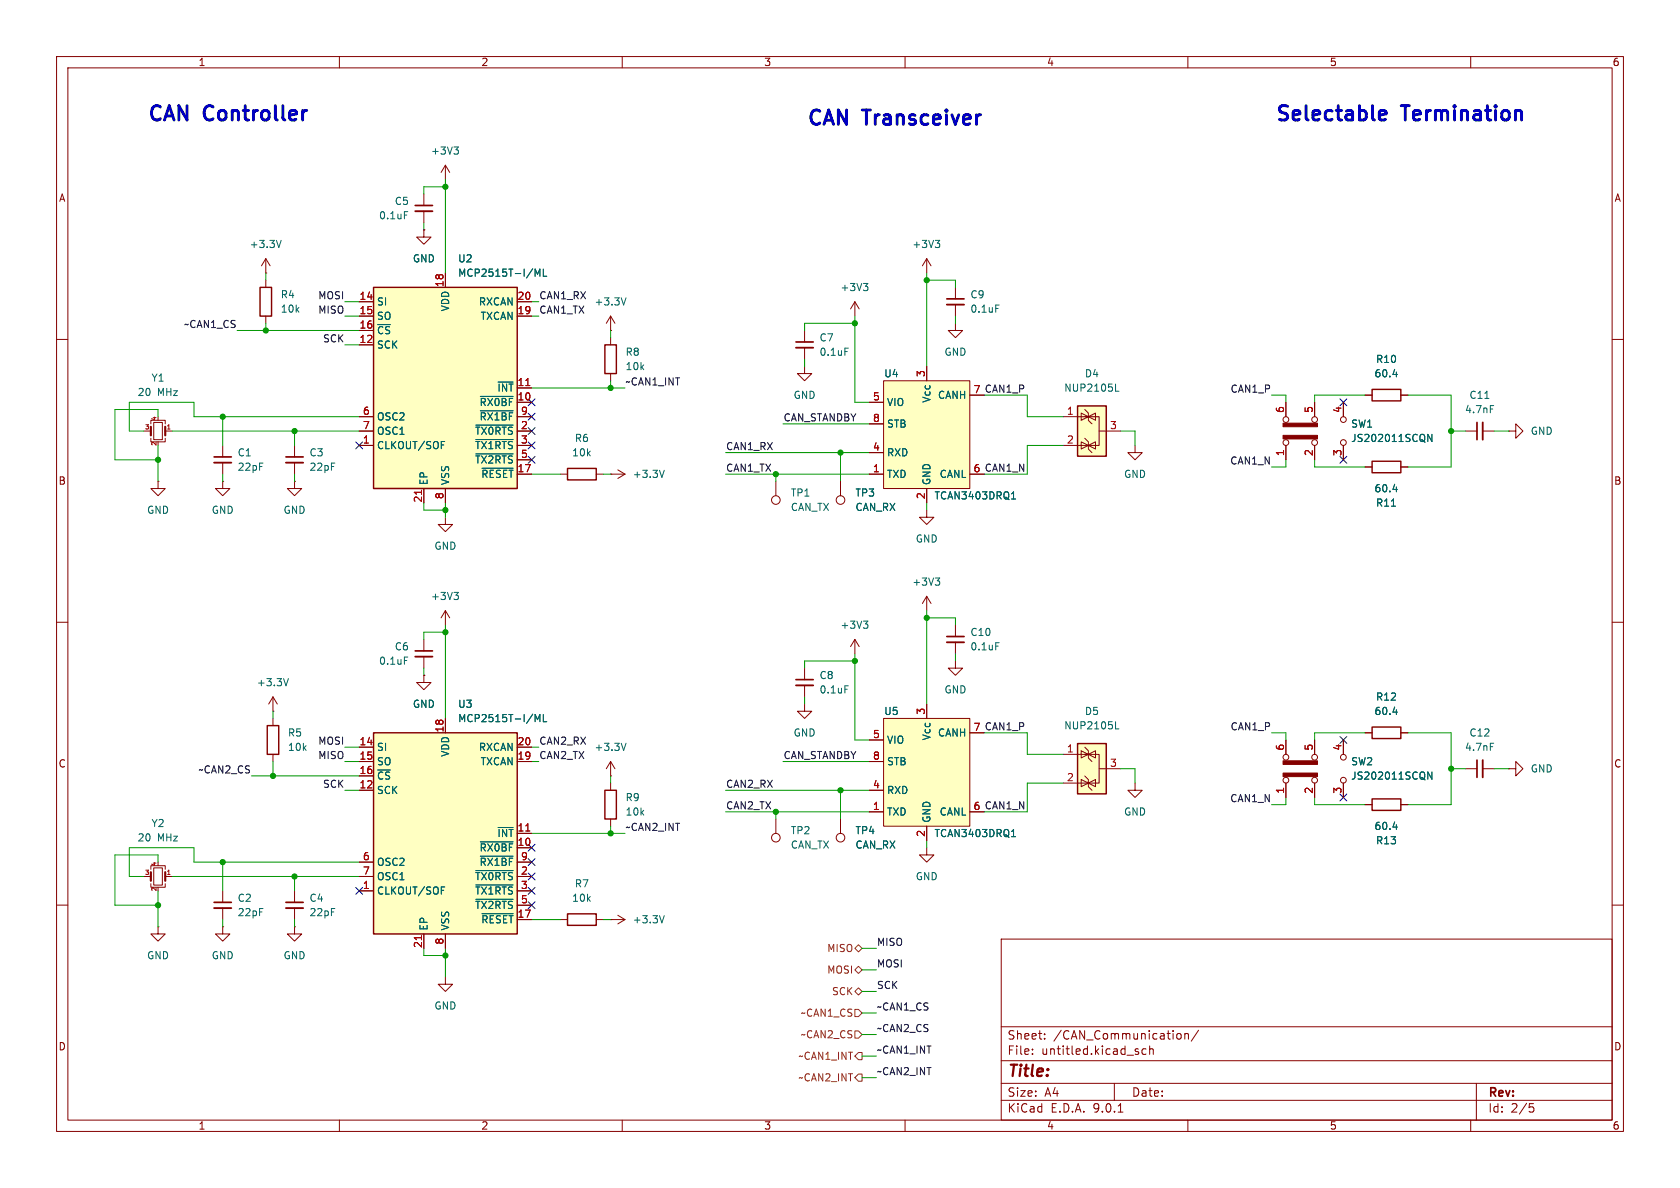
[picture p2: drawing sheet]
<svg xmlns="http://www.w3.org/2000/svg" width="297mm" height="210mm" viewBox="0 0 297 210" stroke-linecap="round" stroke-linejoin="round" font-family="sans-serif">
<g fill="none" stroke="#840000" stroke-width=".18">
<path d="M10 10h277v190h-277zM12 12h273v186h-273zM60 10v2M110 10v2M160 10v2M210 10v2M260 10v2M163.8 45.7l-.7 1.3M163.8 45.7l.8 1.3M163.8 45.7v2.6M10 60h2M285 60h2"/>
<path d="M241.3 82.6h1.3M247.6 82.6h1.3M10 110h2M285 110h2M200.7 138.4v1.3h1.2l-1.2 1.3-1.3-1.3h1.3M10 160h2M39.4 163.8v1.3h-1.3l1.3 1.3 1.2-1.3h-1.2M39.4 163.8h.1M52.1 163.8v1.3h-1.3l1.3 1.3 1.2-1.3h-1.2M52.1 163.8h.1M177 166h108v32h-108zM285 160h2"/>
<path d="M60 198v2M110 198v2M160 198v2M177 194.5h108M177 191.5h108M177 187.5h108M177 181.5h108M182.5 186.3v.1M182.5 185.5v.1M184.7 183.6v.1M184.7 182.8v.1M197 191.5v3"/>
<path d="M197.7 196.6h.8M201.2 186v.3M202.6 185.5l-.4-.1-.3 .3v.4l.1 .2h.6M203.2 185.5l.3-.1 .3 .1 .1 .9M203.2 184.9v1.5M208.2 182.8l.3-.1 .3 .3v.4l-.1 .2h-.5M209.5 182.8l.2-.1 .3 .1 .1 .9M209.5 182.7v1M210 198v2M211.9 182.1l-1.3 2M260 198v2M261 191.5v6.5"/>
<path d="M270.4 195.1h.7M270.5 195.7h.4l.3 .3-.2 .5-.5 .1"/>
</g>
<path d="M242.6 81.5h5v2.1h-5z" fill="none" stroke="#840000" stroke-width=".25"/>
<path d="M165.3 42.5h.8l-.4 .5M165.9 43l.2 .2v.3l-.2 .3M246 89.5h.7M246.3 86.5h.7" fill="none" stroke="#006464" stroke-width=".18"/>
<path d="M190.5 131.4h5.1v8.9h-5.1z" fill="#ffffc2"/>
<path d="M190.5 131.4h5.1v8.9h-5.1z" fill="none" stroke="#840000" stroke-width=".25"/>
<g fill="none" stroke="#840000" stroke-width=".18">
<path d="M151.1 53.3l-.7 1.3M151.1 53.3l.8 1.3M151.1 53.3v2.6M168.9 57.2v1.2h1.3l-1.3 1.3-1.3-1.3h1.3M168.9 50.8v2M168.9 53.8v2.1M266.7 76.2h1.3v-1.3l1.2 1.3-1.2 1.3v-1.3M266.7 76.2h.1M188 133.4h4.4M188 138.4h4.4M191.1 137.8l1.3 .6-1.3 .7zM191.8 132.1l.6 .6v1.3l.6 .6"/>
<path d="M191.8 133.4h.6l-1.3 .6v-1.3l1.3 .7M191.8 137.2l.6 .6v1.3l.6 .6M192.4 133.4h1.9v5h-1.9M192.4 133.4l1.3-.7v1.3zM192.4 138.4l1.3-.6v1.3zM194.3 135.9h3.8M52.1 157.5v2M52.1 160.5v2.1"/>
</g>
<path d="M152.6 50.1h.8l-.4 .5M153.2 50.6l.2 .2v.3l-.2 .3M176 53.9h.6M197.2 128.8h.6" fill="none" stroke="#006464" stroke-width=".18"/>
<path d="M167.4 52.8h3M50.5 159.5h3.1" fill="none" stroke="#840000" stroke-width=".3"/>
<path d="M167.4 53.8h3M50.5 160.5h3.1" fill="none" stroke="#840000" stroke-width=".33"/>
<path d="M156.2 67.3h15.2v19.1h-15.2z" fill="#ffffc2"/>
<g fill="none" stroke="#840000" stroke-width=".18">
<path d="M74.9 34.3v2M74.9 37.3v2.1M78.7 29.2l-.7 1.3M78.7 29.2l.8 1.3M78.7 29.2v2.6M74.9 40.6v1.3h-1.2l1.2 1.3 1.3-1.3h-1.3M74.9 40.6h.1M153.7 71.1h2.5M153.7 74.9h2.5M156.2 67.3h15.2v19.1h-15.2zM163.8 64.8v2.5M171.4 69.9h2.6"/>
<path d="M200.7 78.7v1.3h1.2l-1.2 1.3-1.3-1.3h1.3M78.7 91.4v1.3h1.3l-1.3 1.3-1.2-1.3h1.2M99.1 83.8h1.2M105.4 83.8h1.3M153.7 80h2.5M153.7 83.8h2.5M163.8 86.4v2.5M171.4 83.8h2.6M48.3 125.7h.1M48.3 123.2l-.8 1.3M48.3 123.2l.7 1.3M48.3 123.2v2.5"/>
<path d="M27.9 163.8v1.3h-1.2l1.2 1.3 1.3-1.3h-1.3M27.9 163.8h.1"/>
</g>
<path d="M71.5 37.4h.6M80.3 26h.7l-.4 .5M80.8 26.5l.2 .2v.3l-.2 .2M178.8 88.2h.7M178.9 87.2l.3-.3v1.3M51 120l-.4 1.2" fill="none" stroke="#006464" stroke-width=".18"/>
<path d="M73.4 36.3h3.1" fill="none" stroke="#840000" stroke-width=".3"/>
<path d="M73.4 37.3h3.1" fill="none" stroke="#840000" stroke-width=".33"/>
<path d="M100.3 82.8h5.1v2h-5.1z" fill="none" stroke="#840000" stroke-width=".25"/>
<path d="M190.5 71.8h5.1v8.8h-5.1z" fill="#ffffc2"/>
<path d="M106.9 61h2.1v5h-2.1zM190.5 71.8h5.1v8.8h-5.1z" fill="none" stroke="#840000" stroke-width=".25"/>
<g fill="none" stroke="#840000" stroke-width=".18">
<path d="M107.9 58.4h.1M107.9 55.9l-.7 1.3M107.9 55.9l.8 1.3M107.9 55.9v2.5M107.9 59.7v1.3M107.9 66v1.3M188 73.7h4.4M188 78.7h4.4M191.1 78.1l1.3 .6-1.3 .7zM191.8 72.4l.6 .6v1.3l.6 .6M191.8 73.7h.6l-1.3 .6v-1.3l1.3 .7M191.8 77.5l.6 .6v1.3l.6 .6"/>
<path d="M192.4 73.7h1.9v5h-1.9M192.4 73.7l1.3-.7v1.3zM192.4 78.7l1.3-.6v1.3zM194.3 76.2h3.8M107.9 83.8h.1M107.9 83.8h2.6M109.2 83.1l1.3 .7M110.5 83.8l-1.3 .8"/>
</g>
<path d="M110.7 52.6l-.5 1.3M197.2 69.2h.6M117.4 83.1l-.4 1.3" fill="none" stroke="#006464" stroke-width=".18"/>
<path d="M66 50.8h25.4v35.6h-25.4z" fill="#ffffc2"/>
<path d="M66 50.8h25.4v35.6h-25.4zM106.9 139.7h2.1v5.1h-2.1zM100.3 161.5h5.1v2.1h-5.1z" fill="none" stroke="#840000" stroke-width=".25"/>
<g fill="none" stroke="#840000" stroke-width=".18">
<path d="M63.5 53.3h2.5M63.5 55.9h2.5M63.5 58.4h2.5M78.7 48.3v2.5M91.4 53.3h2.6M91.4 55.9h2.6M142.2 58.4v2.1M63.5 61h2.5M63.5 73.7h2.5M63.5 76.2h2.5M63.5 78.7h2.5M91.4 73.7h2.6"/>
<path d="M91.4 76.2h2.6M91.4 78.7h2.6M91.4 68.6h2.6M91.4 71.1h2.6M142.2 64.8v1.2h1.3l-1.3 1.3-1.2-1.3h1.2M142.2 61.5v2M74.9 86.4v2.5M78.7 86.4v2.5M91.4 81.3h2.6M91.4 83.8h2.6M137.2 85.1v2.5M74.9 119.4v1.3h-1.2l1.2 1.2 1.3-1.2h-1.3"/>
<path d="M74.9 119.4h.1M74.9 113v2.1M74.9 116.1v2M78.7 108v2.5M78.7 108l-.7 1.2M78.7 108l.8 1.2M107.9 137.2h.1M107.9 134.6v2.6M107.9 138.4v1.3M107.9 134.6l-.7 1.3M107.9 134.6l.8 1.3M107.9 144.8v1.3"/>
<path d="M99.1 162.6h1.2M105.4 162.6h1.3M107.9 162.6h.1M107.9 162.6h2.6M109.2 161.8l1.3 .8M110.5 162.6l-1.3 .7"/>
<circle cx="137.2" cy="88.4" r=".76"/>
</g>
<path d="M93 68.2h.7M74.5 86.7v.7" fill="none" stroke="#a90000" stroke-width=".18"/>
<g fill="none" stroke="#006464" stroke-width=".18">
<path d="M94.6 48.8v-1.2l.4 .9 .4-.9v1.2M96.1 47.6v1.2h.6M78 78.7h.4M78 78h.6M84.1 75.2h6.6M84.1 77.7h6.6M84.9 70.1h5.8M84.9 72.6h5.8M88.1 67.5h2.6M149.4 61.5h.6M84.1 80.2h6.6M85.2 82.8h5.5"/>
<path d="M71.5 116.2h.6M80.3 104.7h.7l-.4 .5M80.8 105.2l.2 .2v.3l-.2 .3M110.7 131.4l-.5 1.3M117.4 161.9l-.4 1.2"/>
</g>
<path d="M140.7 60.5h3.1M73.4 115.1h3.1" fill="none" stroke="#840000" stroke-width=".3"/>
<path d="M140.7 61.5h3.1M73.4 116.1h3.1" fill="none" stroke="#840000" stroke-width=".33"/>
<path d="M66 129.5h25.4v35.6h-25.4z" fill="#ffffc2"/>
<path d="M46 50.8h2v5.1h-2zM47.2 128.3h2.1v5.1h-2.1zM66 129.5h25.4v35.6h-25.4zM242.6 128.5h5v2.1h-5z" fill="none" stroke="#840000" stroke-width=".25"/>
<g fill="none" stroke="#840000" stroke-width=".18">
<path d="M47 48.3h.1M47 45.7l-.8 1.3M47 45.7l.8 1.3M47 45.7v2.6M47 49.5v1.3M47 55.9v1.3M25.4 76.2h1.3M26.7 74.9v-.6h2.5v.6M26.7 77.5v.6h2.5v-.6M27.2 74.7h1.5v3h-1.5zM29.2 76.2h1.3M39.4 78.7v2.1"/>
<path d="M52.1 78.7v2.1M259.1 76.2h2M262.1 76.2h2.1M27.9 85.1v1.3h-1.2l1.2 1.2 1.3-1.2h-1.3M27.9 85.1h.1M39.4 85.1v1.3h-1.3l1.3 1.2 1.2-1.2h-1.2M39.4 85.1h.1M39.4 81.8v2M52.1 85.1v1.3h-1.3l1.3 1.2 1.2-1.2h-1.2M52.1 85.1h.1M52.1 81.8v2M148.6 85.1v2.5"/>
<path d="M163.8 90.2v1.2h1.3l-1.3 1.3-1.2-1.3h1.2M151.1 113l-.7 1.3M151.1 113l.8 1.3M151.1 113v2.6M48.3 127v1.3M48.3 133.4v1.2M63.5 132.1h2.5M63.5 134.6h2.5M63.5 137.2h2.5M63.5 139.7h2.5M78.7 127v2.5M91.4 132.1h2.6"/>
<path d="M91.4 134.6h2.6M241.3 129.5h1.3M247.6 129.5h1.3M259.1 135.9h2M262.1 135.9h2.1M266.7 135.9h1.3v-1.3l1.2 1.3-1.2 1.3v-1.3M266.7 135.9h.1M39.4 157.5v2M63.5 152.4h2.5M63.5 154.9h2.5M63.5 157.5h2.5M91.4 152.4h2.6"/>
<path d="M91.4 154.9h2.6M91.4 157.5h2.6M91.4 147.3h2.6M91.4 149.9h2.6M137.2 144.8v2.5M148.6 144.8v2.5M39.4 160.5v2.1M74.9 165.1v2.5M78.7 172.7v1.3h1.3l-1.3 1.3-1.2-1.3h1.2M78.7 165.1v2.5M91.4 160h2.6M91.4 162.6h2.6"/>
<circle cx="148.6" cy="88.4" r=".76"/>
<circle cx="137.2" cy="148.1" r=".76"/>
<circle cx="148.6" cy="148.1" r=".76"/>
</g>
<path d="M93 146.9h.7M74.5 165.4v.7" fill="none" stroke="#a90000" stroke-width=".18"/>
<g fill="none" stroke="#006464" stroke-width=".18">
<path d="M49.7 42.5l-.4 1.3M262.5 70.4h.7M263.5 71.7h.6M152.6 109.8h.8l-.4 .5M153.2 110.3l.2 .2v.3l-.2 .3M94.6 127.6v-1.3l.4 .9 .4-.9v1.3M96.1 126.3v1.3h.6M246.3 125.9h.7M263.5 131.4h.6M78 157.4h.4M78 156.8h.6M84.1 153.9h6.6"/>
<path d="M84.1 156.4h6.6M84.1 159h6.6M84.9 148.8h5.8M84.9 151.4h5.8M88.1 146.3h2.6M85.2 161.5h5.5"/>
</g>
<path d="M261.1 74.7v3M37.8 80.8h3.1M50.5 80.8h3.1M261.1 134.4v3M37.8 159.5h3.1" fill="none" stroke="#840000" stroke-width=".3"/>
<path d="M262.1 74.7v3M37.8 81.8h3.1M50.5 81.8h3.1M262.1 134.4v3M37.8 160.5h3.1" fill="none" stroke="#840000" stroke-width=".33"/>
<path d="M26.7 75.4v1.6M29.2 75.4v1.6" fill="none" stroke="#840000" stroke-width=".38"/>
<path d="M156.2 127h15.2v19.1h-15.2z" fill="#ffffc2"/>
<g fill="none" stroke="#840000" stroke-width=".18">
<path d="M63.5 53.3h2.5M63.5 55.9h2.5M63.5 58.4h2.5M74.9 40.6h.1M78.7 48.3v2.5M91.4 53.3h2.6M91.4 55.9h2.6M63.5 61h2.5M63.5 73.7h2.5M63.5 76.2h2.5M63.5 78.7h2.5M91.4 71.1h2.6"/>
<path d="M91.4 73.7h2.6M91.4 76.2h2.6M91.4 78.7h2.6M91.4 68.6h2.6M153.7 71.1h2.5M153.7 74.9h2.5M163.8 64.8v2.5M171.4 69.9h2.6M227.3 71.1v2.6M227.3 78.7v2.6M232.4 71.1v2.6M232.4 78.7v2.6"/>
<path d="M237.5 71.1v2.6M237.5 78.7v2.6M241.3 69.9h1.3M247.6 69.9h1.3M74.9 86.4v2.5M78.7 86.4v2.5M91.4 83.8h2.6M91.4 81.3h2.6M148.6 85.1v2.5M153.7 80h2.5M153.7 83.8h2.5M163.8 86.4v2.5"/>
<path d="M171.4 83.8h2.6M241.3 82.6h1.3M247.6 82.6h1.3M74.9 119.4h.1M142.2 118.1v2M163.8 105.4v2.6M163.8 105.4l-.7 1.3M163.8 105.4l.8 1.3M168.9 116.8v1.3h1.3l-1.3 1.3-1.3-1.3h1.3M168.9 110.5v2M168.9 113.5v2.1M63.5 134.6h2.5"/>
<path d="M63.5 139.7h2.5M63.5 132.1h2.5M63.5 137.2h2.5M78.7 127v2.5M91.4 134.6h2.6M91.4 132.1h2.6M142.2 124.5v1.2h1.3l-1.3 1.3-1.2-1.3h1.2M142.2 121.2v2M153.7 130.8h2.5M153.7 134.6h2.5M153.7 139.7h2.5M156.2 127h15.2v19.1h-15.2z"/>
<path d="M163.8 124.5v2.5M171.4 129.5h2.6M227.3 130.8v2.6M227.3 138.4v2.6M232.4 130.8v2.6M232.4 138.4v2.6M237.5 130.8v2.6M237.5 138.4v2.6M241.3 129.5h1.3M247.6 129.5h1.3M25.4 154.9h1.3M26.7 153.7v-.7h2.5v.7"/>
<path d="M26.7 156.2v.6h2.5v-.6M27.2 153.4h1.5v3.1h-1.5zM29.2 154.9h1.3M63.5 154.9h2.5M63.5 152.4h2.5M63.5 157.5h2.5M91.4 154.9h2.6M91.4 152.4h2.6M91.4 157.5h2.6M91.4 147.3h2.6M91.4 149.9h2.6M148.6 144.8v2.5"/>
<path d="M153.7 143.5h2.5M163.8 149.9v1.2h1.3l-1.3 1.3-1.2-1.3h1.2M163.8 146.1v2.5M171.4 143.5h2.6M241.3 142.2h1.3M247.6 142.2h1.3M74.9 165.1v2.5M78.7 165.1v2.5M91.4 160h2.6M91.4 162.6h2.6"/>
<circle cx="227.3" cy="78.2" r=".51"/>
<circle cx="227.3" cy="74.2" r=".51"/>
<circle cx="232.4" cy="74.2" r=".51"/>
<circle cx="232.4" cy="78.2" r=".51"/>
<circle cx="237.5" cy="74.2" r=".51"/>
<circle cx="237.5" cy="78.2" r=".51"/>
<circle cx="227.3" cy="137.9" r=".51"/>
<circle cx="227.3" cy="133.9" r=".51"/>
<circle cx="232.4" cy="133.9" r=".51"/>
<circle cx="232.4" cy="137.9" r=".51"/>
<circle cx="237.5" cy="133.9" r=".51"/>
<circle cx="237.5" cy="137.9" r=".51"/>
</g>
<g fill="none" stroke="#006464" stroke-width=".18">
<path d="M94.6 48.8v-1.2l.4 .9 .4-.9v1.2M96.1 47.6v1.2h.6M78 78.7h.4M78 78h.6M84.1 75.2h6.6M84.1 77.7h6.6M84.9 70.1h5.8M84.9 72.6h5.8M88.1 67.5h2.6M246.3 66.2h.7M253.1 76.8v1.2l-.7-1.2v1.2M84.1 80.2h6.6"/>
<path d="M85.2 82.8h5.5M178.8 88.2h.7M178.9 87.2l.3-.3v1.3M246 89.5h.7M246.3 86.5h.7M165.3 102.2h.8l-.4 .5M165.9 102.7l.2 .2v.3l-.2 .2M176 113.6h.6M94.6 127.6v-1.3l.4 .9 .4-.9v1.3M96.1 126.3v1.3h.6M149.4 121.2h.6M246.3 125.9h.7"/>
<path d="M253.1 136.5v1.2l-.7-1.2v1.2M78 157.4h.4M78 156.8h.6M84.1 153.9h6.6M84.1 156.4h6.6M84.1 159h6.6M84.9 148.8h5.8M84.9 151.4h5.8M88.1 146.3h2.6M178.8 147.9h.7M178.9 146.9l.3-.3v1.3M246.3 146.2h.7"/>
<path d="M85.2 161.5h5.5"/>
</g>
<path d="M167.4 112.5h3M140.7 120.1h3.1" fill="none" stroke="#840000" stroke-width=".3"/>
<path d="M167.4 113.5h3M140.7 121.2h3.1" fill="none" stroke="#840000" stroke-width=".33"/>
<g fill="#840000" stroke="#840000" stroke-width=".18">
<path d="M226.8 136.7h6.1v.6h-6.1z"/>
<path d="M226.8 134.5h6.1v.6h-6.1z"/>
<path d="M226.8 77h6.1v.6h-6.1z"/>
<path d="M226.8 74.8h6.1v.6h-6.1z"/>
</g>
<path d="M242.6 68.8h5v2.1h-5zM242.6 141.2h5v2.1h-5z" fill="none" stroke="#840000" stroke-width=".25"/>
<path d="M26.7 154.2v1.5M29.2 154.2v1.5" fill="none" stroke="#840000" stroke-width=".38"/>
<path d="M151.1 167.6l.7-.6 .6 .6-.6 .7zM151.1 171.5l.7-.7 .6 .7-.6 .6zM151.1 175.3l.7-.7 .6 .7-.6 .6zM151.1 178.4h.7l.6 .7-.6 .6h-.7zM151.1 182.2h.7l.6 .7-.6 .6h-.7zM151.8 186.1h.6v1.2h-.6l-.7-.6zM151.8 189.9h.6v1.2h-.6l-.7-.6z" fill="none" stroke="#725600" stroke-width=".18"/>
<g fill="none" stroke="#009600" stroke-width=".18">
<path d="M74.9 39.4v1.2M78.7 33h-3.8v1.3M78.7 31.8v16.5M41.9 58.4h21.6M47 48.3v1.2M47 57.2v1.2M61 53.3h2.5M61 55.9h2.5M94 53.3h1.2M94 55.9h1.2M107.9 58.4v1.3M151.1 55.9v15.2h2.6"/>
<path d="M151.1 57.2h-8.9v1.2M163.8 48.3v16.5M163.8 49.5h5.1v1.3M168.9 55.9v1.3M27.9 73.7v-1.3h-7.6v8.9h7.6M27.9 78.7v6.4M30.5 76.2h33M39.4 73.7v5M52.1 76.2v2.5M61 61h2.5M63.5 73.7h-29.2v-2.6h-11.4v5.1h2.5M94 68.6h16.5"/>
<path d="M107.9 67.3v1.3M138.4 74.9h15.3M142.2 63.5v1.3M174 69.9h7.6v3.8h6.4M188 78.7h-6.4v5.1h-7.6M198.1 76.2h2.6v2.5M224.8 69.9h2.5v1.2M241.3 69.9h-8.9v1.2M248.9 69.9h7.6v12.7h-7.6M256.5 76.2h2.6M264.2 76.2h2.5M39.4 83.8v1.3"/>
<path d="M52.1 83.8v1.3M74.9 88.9v1.3h3.8M78.7 88.9v2.5M94 83.8h5.1M106.7 83.8h1.2M128.3 83.8h25.4M128.3 80h25.4M137.2 83.8v1.3M148.6 80v5.1M163.8 88.9v1.3M227.3 81.3v1.3h-2.5M232.4 81.3v1.3h8.9"/>
<path d="M74.9 118.1v1.3M78.7 110.5v16.5M78.7 111.8h-3.8v1.2M151.1 116.8h-8.9v1.3M151.1 115.6v15.2h2.6M163.8 108v16.5M163.8 109.2h5.1v1.3M168.9 115.6v1.2M44.4 137.2h19.1M48.3 125.7v1.3M48.3 134.6v2.6M61 139.7h2.5"/>
<path d="M61 134.6h2.5M61 132.1h2.5M94 134.6h1.2M94 132.1h1.2M107.9 137.2v1.2M128.3 139.7h25.4M138.4 134.6h15.3M142.2 123.2v1.3M148.6 139.7v5.1M174 129.5h7.6v3.9h6.4M188 138.4h-6.4v5.1h-7.6M198.1 135.9h2.6v2.5"/>
<path d="M224.8 129.5h2.5v1.3M241.3 129.5h-8.9v1.3M248.9 129.5h7.6v12.7h-7.6M256.5 135.9h2.6M264.2 135.9h2.5M27.9 152.4v-1.3h-7.6v8.9h7.6M27.9 157.5v6.3M30.5 154.9h33M39.4 152.4v5.1M52.1 154.9v2.6M63.5 152.4h-29.2v-2.5h-11.4v5h2.5M94 147.3h16.5"/>
<path d="M107.9 146.1v1.2M128.3 143.5h25.4M137.2 143.5v1.3M163.8 148.6v1.3M227.3 141v1.2h-2.5M232.4 141v1.2h8.9M39.4 162.6v1.2M52.1 162.6v1.2M74.9 167.6v1.3h3.8M78.7 167.6v5.1M94 162.6h5.1M106.7 162.6h1.2"/>
<path d="M152.4 171.5h2.5M152.4 175.3h2.5M152.4 179.1h2.5M152.4 167.6h2.5M152.4 182.9h2.5M152.4 186.7h2.5M152.4 190.5h2.5"/>
</g>
<g fill="none" stroke="#000084" stroke-width=".18">
<path d="M62.9 78.1l1.2 1.2M64.1 78.1l-1.2 1.2M93.4 70.5l1.2 1.2M93.4 73.1l1.2 1.2M93.4 75.6l1.2 1.2M93.4 78.1l1.2 1.2M94.6 70.5l-1.2 1.2M94.6 73.1l-1.2 1.2M94.6 75.6l-1.2 1.2M94.6 78.1l-1.2 1.2M236.9 70.5l1.2 1.2M238.1 70.5l-1.2 1.2"/>
<path d="M93.4 80.7l1.2 1.2M94.6 80.7l-1.2 1.2M236.9 80.7l1.2 1.2M238.1 80.7l-1.2 1.2M236.9 130.2l1.2 1.2M238.1 130.2l-1.2 1.2M62.9 156.9l1.2 1.2M64.1 156.9l-1.2 1.2M93.4 159.4l1.2 1.2M93.4 151.8l1.2 1.2M93.4 149.3l1.2 1.2M93.4 154.3l1.2 1.2"/>
<path d="M93.4 156.9l1.2 1.2M94.6 159.4l-1.2 1.2M94.6 151.8l-1.2 1.2M94.6 149.3l-1.2 1.2M94.6 154.3l-1.2 1.2M94.6 156.9l-1.2 1.2M236.9 140.4l1.2 1.2M238.1 140.4l-1.2 1.2"/>
</g>
<path d="M54 19.5h.2M243.8 20.4l1.2-.3-.1-.5-.7-.1-.4 .4v1l.2 .2 .2 .1 .7-.1" fill="none" stroke="#0000c2" stroke-width=".51"/>
<path d="M93 68.2h.7M74.5 86.7v.7M93 146.9h.7M74.5 165.4v.7" fill="none" stroke="#a90000" stroke-width=".18"/>
<g fill="#009600" stroke="#009600" stroke-width=".18">
<circle cx="163.8" cy="49.5" r=".46"/>
<circle cx="151.1" cy="57.2" r=".46"/>
<circle cx="107.9" cy="68.6" r=".46"/>
<circle cx="137.2" cy="83.8" r=".46"/>
<circle cx="148.6" cy="80" r=".46"/>
<circle cx="137.2" cy="143.5" r=".46"/>
<circle cx="107.9" cy="147.3" r=".46"/>
<circle cx="256.5" cy="135.9" r=".46"/>
<circle cx="148.6" cy="139.7" r=".46"/>
<circle cx="151.1" cy="116.8" r=".46"/>
<circle cx="163.8" cy="109.2" r=".46"/>
<circle cx="256.5" cy="76.2" r=".46"/>
<circle cx="52.1" cy="76.2" r=".46"/>
<circle cx="47" cy="58.4" r=".46"/>
<circle cx="27.9" cy="81.3" r=".46"/>
<circle cx="39.4" cy="73.7" r=".46"/>
<circle cx="78.7" cy="168.9" r=".46"/>
<circle cx="78.7" cy="111.8" r=".46"/>
<circle cx="78.7" cy="90.2" r=".46"/>
<circle cx="78.7" cy="33" r=".46"/>
<circle cx="48.3" cy="137.2" r=".46"/>
<circle cx="27.9" cy="160" r=".46"/>
<circle cx="39.4" cy="152.4" r=".46"/>
<circle cx="52.1" cy="154.9" r=".46"/>
</g>
<g font-size="3.5" fill="#0000c2">
<text x="25.8" y="22.1">CAN</text>
<text x="36.1" y="22.1">Controller</text>
<text x="142.4" y="22.9">CAN</text>
<text x="152.7" y="22.9">Transceiver</text>
<text x="225.2" y="22.1">Selectable</text>
<text x="248" y="22.1">Termination</text>
</g>
<text font-size="2.8" fill="#840000" x="178" y="190.9">Title:</text>
<g font-size="2.1" fill="#840000">
<text x="178" y="184">Sheet:</text>
<text x="186.2" y="184">/CAN_Communication/</text>
<text x="178" y="186.7">File:</text>
<text x="184.1" y="186.7">untitled.kicad_sch</text>
<text x="178" y="196.9">KiCad</text>
<text x="178" y="194.1">Size:</text>
<text x="184.7" y="194.1">A4</text>
<text x="185.7" y="196.9">E.D.A.</text>
<text x="193.3" y="196.9">9.0.1</text>
<text x="200" y="194.1">Date:</text>
<text x="263" y="194.3">Rev:</text>
<text x="263" y="196.9">Id:</text>
<text x="267.1" y="196.9">2/5</text>
</g>
<g font-size="1.8" fill="#840000">
<text x="35" y="11.9">1</text>
<text x="85" y="11.9">2</text>
<text x="135" y="11.9">3</text>
<text x="185" y="11.9">4</text>
<text x="235" y="11.9">5</text>
<text x="285" y="11.9">6</text>
<text x="10.3" y="35.9">A</text>
<text x="285.3" y="35.9">A</text>
<text x="10.3" y="85.9">B</text>
<text x="285.3" y="85.9">B</text>
<text x="10.3" y="135.9">C</text>
<text x="285.3" y="135.9">C</text>
<text x="10.3" y="185.9">D</text>
<text x="285.3" y="185.9">D</text>
<text x="35" y="199.9">1</text>
<text x="85" y="199.9">2</text>
<text x="135" y="199.9">3</text>
<text x="185" y="199.9">4</text>
<text x="235" y="199.9">5</text>
<text x="285" y="199.9">6</text>
</g>
<g font-size="1.8" fill="#006464">
<text x="76.1" y="27.5">+3V3</text>
<text x="66.9" y="39">0.1uF</text>
<text x="69.7" y="36.4">C5</text>
<text x="44" y="44">+3.3V</text>
<text x="72.9" y="46.6">GND</text>
<text x="80.9" y="46.6">U2</text>
<text x="161.2" y="44">+3V3</text>
<text x="49.5" y="52.9">R4</text>
<text x="80.9" y="49.1">MCP2515T-I/ML</text>
<text x="148.5" y="51.7">+3V3</text>
<text x="171.5" y="52.9">C9</text>
<text x="49.5" y="55.5">10k</text>
<text x="66.5" y="54.2">SI</text>
<text x="66.5" y="56.7">SO</text>
<text x="66.5" y="59.3">~{CS}</text>
<text x="79.6" y="55.1" transform="rotate(-90 79.6 55.1)">VDD</text>
<text x="84.6" y="54.2">RXCAN</text>
<text x="84.9" y="56.7">TXCAN</text>
<text x="105" y="54.2">+3.3V</text>
<text x="171.5" y="55.5">0.1uF</text>
<text x="66.5" y="61.8">SCK</text>
<text x="110.5" y="63.1">R8</text>
<text x="110.5" y="65.6">10k</text>
<text x="144.8" y="60.6">C7</text>
<text x="144.8" y="63.1">0.1uF</text>
<text x="166.9" y="63.1">GND</text>
<text x="243.2" y="64.4">R10</text>
<text x="24.2" y="70.2">20</text>
<text x="26.7" y="67.7">Y1</text>
<text x="27.8" y="70.2">MHz</text>
<text x="84.7" y="72">~{RX0BF}</text>
<text x="87.8" y="69.4">~{INT}</text>
<text x="140.2" y="70.7">GND</text>
<text x="156.2" y="66.9">U4</text>
<text x="156.7" y="72">VIO</text>
<text x="164.7" y="71.3" transform="rotate(-90 164.7 71.3)">Vcc</text>
<text x="165.7" y="70.7">CANH</text>
<text x="188" y="69.4">NUP2105L</text>
<text x="191.7" y="66.9">D4</text>
<text x="242.9" y="66.9">60.4</text>
<text x="259.7" y="70.7">C11</text>
<text x="66.5" y="74.5">OSC2</text>
<text x="66.5" y="77.1">OSC1</text>
<text x="83.9" y="77.1">~{TX0RTS}</text>
<text x="84.7" y="74.5">~{RX1BF}</text>
<text x="156.7" y="75.8">STB</text>
<text x="238.8" y="75.8">SW1</text>
<text x="258.9" y="73.3">4.7nF</text>
<text x="270.5" y="77.1">GND</text>
<text x="41.9" y="80.9">C1</text>
<text x="41.9" y="83.4">22pF</text>
<text x="54.6" y="80.9">C3</text>
<text x="54.6" y="83.4">22pF</text>
<text x="66.5" y="79.6">CLKOUT/SOF</text>
<text x="83.9" y="79.6">~{TX1RTS}</text>
<text x="83.9" y="82.1">~{TX2RTS}</text>
<text x="101" y="80.9">10k</text>
<text x="101.5" y="78.3">R6</text>
<text x="156.7" y="80.9">RXD</text>
<text x="238.8" y="78.3">JS202011SCQN</text>
<text x="75.8" y="85.9" transform="rotate(-90 75.8 85.9)">EP</text>
<text x="79.6" y="85.9" transform="rotate(-90 79.6 85.9)">VSS</text>
<text x="85" y="84.7">~{RESET}</text>
<text x="111.8" y="84.7">+3.3V</text>
<text x="139.7" y="88">TP1</text>
<text x="151.1" y="88">TP3</text>
<text x="156.7" y="84.7">TXD</text>
<text x="164.7" y="85.9" transform="rotate(-90 164.7 85.9)">GND</text>
<text x="165.1" y="88.5">TCAN3403DRQ1</text>
<text x="166" y="84.7">CANL</text>
<text x="198.6" y="84.7">GND</text>
<text x="242.9" y="87.2">60.4</text>
<text x="243.2" y="89.8">R11</text>
<text x="25.9" y="91">GND</text>
<text x="37.3" y="91">GND</text>
<text x="50" y="91">GND</text>
<text x="139.7" y="90.5">CAN_TX</text>
<text x="151.1" y="90.5">CAN_RX</text>
<text x="76.7" y="97.4">GND</text>
<text x="161.8" y="96.1">GND</text>
<text x="76.1" y="106.3">+3V3</text>
<text x="161.2" y="103.7">+3V3</text>
<text x="148.5" y="111.4">+3V3</text>
<text x="171.5" y="112.6">C10</text>
<text x="66.9" y="117.7">0.1uF</text>
<text x="69.7" y="115.2">C6</text>
<text x="171.5" y="115.2">0.1uF</text>
<text x="45.3" y="121.5">+3.3V</text>
<text x="72.9" y="125.3">GND</text>
<text x="80.9" y="125.3">U3</text>
<text x="144.8" y="120.2">C8</text>
<text x="144.8" y="122.8">0.1uF</text>
<text x="166.9" y="122.8">GND</text>
<text x="243.2" y="124.1">R12</text>
<text x="50.8" y="130.4">R5</text>
<text x="80.9" y="127.9">MCP2515T-I/ML</text>
<text x="140.2" y="130.4">GND</text>
<text x="156.2" y="126.6">U5</text>
<text x="156.7" y="131.7">VIO</text>
<text x="164.7" y="131" transform="rotate(-90 164.7 131)">Vcc</text>
<text x="165.7" y="130.4">CANH</text>
<text x="188" y="129.1">NUP2105L</text>
<text x="191.7" y="126.6">D5</text>
<text x="242.9" y="126.6">60.4</text>
<text x="259.7" y="130.4">C12</text>
<text x="50.8" y="132.9">10k</text>
<text x="66.5" y="132.9">SI</text>
<text x="66.5" y="135.5">SO</text>
<text x="79.6" y="133.9" transform="rotate(-90 79.6 133.9)">VDD</text>
<text x="84.6" y="132.9">RXCAN</text>
<text x="84.9" y="135.5">TXCAN</text>
<text x="105" y="132.9">+3.3V</text>
<text x="156.7" y="135.5">STB</text>
<text x="238.8" y="135.5">SW2</text>
<text x="258.9" y="132.9">4.7nF</text>
<text x="270.5" y="136.8">GND</text>
<text x="66.5" y="138">~{CS}</text>
<text x="66.5" y="140.6">SCK</text>
<text x="110.5" y="141.8">R9</text>
<text x="156.7" y="140.6">RXD</text>
<text x="238.8" y="138">JS202011SCQN</text>
<text x="24.2" y="148.9">20</text>
<text x="26.7" y="146.4">Y2</text>
<text x="27.8" y="148.9">MHz</text>
<text x="87.8" y="148.2">~{INT}</text>
<text x="110.5" y="144.4">10k</text>
<text x="139.7" y="147.7">TP2</text>
<text x="151.1" y="147.7">TP4</text>
<text x="156.7" y="144.4">TXD</text>
<text x="164.7" y="145.5" transform="rotate(-90 164.7 145.5)">GND</text>
<text x="165.1" y="148.2">TCAN3403DRQ1</text>
<text x="166" y="144.4">CANL</text>
<text x="198.6" y="144.4">GND</text>
<text x="242.9" y="146.9">60.4</text>
<text x="243.2" y="149.5">R13</text>
<text x="66.5" y="153.3">OSC2</text>
<text x="66.5" y="155.8">OSC1</text>
<text x="83.9" y="155.8">~{TX0RTS}</text>
<text x="84.7" y="150.7">~{RX0BF}</text>
<text x="84.7" y="153.3">~{RX1BF}</text>
<text x="139.7" y="150.2">CAN_TX</text>
<text x="151.1" y="150.2">CAN_RX</text>
<text x="161.8" y="155.8">GND</text>
<text x="41.9" y="159.6">C2</text>
<text x="54.6" y="159.6">C4</text>
<text x="66.5" y="158.3">CLKOUT/SOF</text>
<text x="83.9" y="158.3">~{TX1RTS}</text>
<text x="83.9" y="160.9">~{TX2RTS}</text>
<text x="101" y="159.6">10k</text>
<text x="101.5" y="157.1">R7</text>
<text x="41.9" y="162.2">22pF</text>
<text x="54.6" y="162.2">22pF</text>
<text x="75.8" y="164.6" transform="rotate(-90 75.8 164.6)">EP</text>
<text x="79.6" y="164.6" transform="rotate(-90 79.6 164.6)">VSS</text>
<text x="85" y="163.4">~{RESET}</text>
<text x="111.8" y="163.4">+3.3V</text>
<text x="25.9" y="169.8">GND</text>
<text x="37.3" y="169.8">GND</text>
<text x="50" y="169.8">GND</text>
<text x="76.7" y="178.7">GND</text>
</g>
<g font-size="1.8" fill="#0f0f0f">
<text x="56.2" y="53">MOSI</text>
<text x="95.2" y="53">CAN1_RX</text>
<text x="32.5" y="58.1">~CAN1_CS</text>
<text x="56.2" y="55.5">MISO</text>
<text x="95.2" y="55.5">CAN1_TX</text>
<text x="57" y="60.6">SCK</text>
<text x="110.5" y="68.2">~CAN1_INT</text>
<text x="172" y="69.6">7 CAN1_P</text>
<text x="217.5" y="69.5">CAN1_P</text>
<text x="138.4" y="74.6">CAN_STANDBY</text>
<text x="128.3" y="83.5">CAN1_TX</text>
<text x="128.3" y="79.7">CAN1_RX</text>
<text x="172" y="83.6">6 CAN1_N</text>
<text x="217.4" y="82.2">CAN1_N</text>
<text x="56.2" y="131.7">MOSI</text>
<text x="95.2" y="131.7">CAN2_RX</text>
<text x="172" y="129.3">7 CAN1_P</text>
<text x="217.5" y="129.2">CAN1_P</text>
<text x="35" y="136.8">~CAN2_CS</text>
<text x="56.2" y="134.3">MISO</text>
<text x="95.2" y="134.3">CAN2_TX</text>
<text x="138.4" y="134.3">CAN_STANDBY</text>
<text x="57" y="139.4">SCK</text>
<text x="128.3" y="143.2">CAN2_TX</text>
<text x="128.3" y="139.4">CAN2_RX</text>
<text x="172" y="143.3">6 CAN1_N</text>
<text x="217.4" y="141.9">CAN1_N</text>
<text x="110.5" y="147">~CAN2_INT</text>
<text x="154.9" y="167.3">MISO</text>
<text x="154.9" y="171.1">MOSI</text>
<text x="154.9" y="178.7">~CAN1_CS</text>
<text x="154.9" y="174.9">SCK</text>
<text x="154.9" y="182.5">~CAN2_CS</text>
<text x="154.9" y="186.3">~CAN1_INT</text>
<text x="154.9" y="190.2">~CAN2_INT</text>
</g>
<g font-size="1.8" fill="#a90000">
<text x="63.5" y="53.1">14</text>
<text x="78.5" y="50.8" transform="rotate(-90 78.5 50.8)">18</text>
<text x="91.4" y="53.1">20</text>
<text x="63.5" y="55.6">15</text>
<text x="63.5" y="58.2">16</text>
<text x="91.4" y="55.6">19</text>
<text x="63.5" y="60.7">12</text>
<text x="91.4" y="68.3">11</text>
<text x="91.4" y="70.9">10</text>
<text x="154.2" y="70.9">5</text>
<text x="163.6" y="66.7" transform="rotate(-90 163.6 66.7)">3</text>
<text x="172" y="69.6">7</text>
<text x="64.1" y="73.4">6</text>
<text x="64.1" y="75.9">7</text>
<text x="92" y="73.4">9</text>
<text x="92" y="75.9">2</text>
<text x="154.2" y="74.7">8</text>
<text x="188.5" y="73.4">1</text>
<text x="196.1" y="75.9">3</text>
<text x="227.1" y="73.1" transform="rotate(-90 227.1 73.1)">6</text>
<text x="232.2" y="73.1" transform="rotate(-90 232.2 73.1)">5</text>
<text x="237.2" y="73.1" transform="rotate(-90 237.2 73.1)">4</text>
<text x="64.1" y="78.5">1</text>
<text x="91.4" y="83.6">17</text>
<text x="92" y="78.5">3</text>
<text x="92" y="81">5</text>
<text x="154.2" y="79.8">4</text>
<text x="154.2" y="83.6">1</text>
<text x="172" y="83.6">6</text>
<text x="188.5" y="78.5">2</text>
<text x="227.1" y="80.7" transform="rotate(-90 227.1 80.7)">1</text>
<text x="232.2" y="80.7" transform="rotate(-90 232.2 80.7)">2</text>
<text x="237.2" y="80.7" transform="rotate(-90 237.2 80.7)">3</text>
<text x="74.7" y="88.9" transform="rotate(-90 74.7 88.9)">21</text>
<text x="78.5" y="88.3" transform="rotate(-90 78.5 88.3)">8</text>
<text x="163.6" y="88.3" transform="rotate(-90 163.6 88.3)">2</text>
<text x="63.5" y="131.8">14</text>
<text x="78.5" y="129.6" transform="rotate(-90 78.5 129.6)">18</text>
<text x="91.4" y="131.8">20</text>
<text x="154.2" y="130.6">5</text>
<text x="163.6" y="126.4" transform="rotate(-90 163.6 126.4)">3</text>
<text x="172" y="129.3">7</text>
<text x="63.5" y="134.4">15</text>
<text x="63.5" y="136.9">16</text>
<text x="91.4" y="134.4">19</text>
<text x="154.2" y="134.4">8</text>
<text x="188.5" y="133.1">1</text>
<text x="196.1" y="135.6">3</text>
<text x="227.1" y="132.8" transform="rotate(-90 227.1 132.8)">6</text>
<text x="232.2" y="132.8" transform="rotate(-90 232.2 132.8)">5</text>
<text x="237.2" y="132.8" transform="rotate(-90 237.2 132.8)">4</text>
<text x="63.5" y="139.4">12</text>
<text x="154.2" y="139.4">4</text>
<text x="154.2" y="143.3">1</text>
<text x="172" y="143.3">6</text>
<text x="188.5" y="138.2">2</text>
<text x="227.1" y="140.4" transform="rotate(-90 227.1 140.4)">1</text>
<text x="232.2" y="140.4" transform="rotate(-90 232.2 140.4)">2</text>
<text x="237.2" y="140.4" transform="rotate(-90 237.2 140.4)">3</text>
<text x="91.4" y="147.1">11</text>
<text x="91.4" y="149.6">10</text>
<text x="163.6" y="148" transform="rotate(-90 163.6 148)">2</text>
<text x="64.1" y="152.1">6</text>
<text x="64.1" y="154.7">7</text>
<text x="92" y="152.1">9</text>
<text x="92" y="154.7">2</text>
<text x="64.1" y="157.2">1</text>
<text x="92" y="157.2">3</text>
<text x="92" y="159.8">5</text>
<text x="74.7" y="167.7" transform="rotate(-90 74.7 167.7)">21</text>
<text x="78.5" y="167.1" transform="rotate(-90 78.5 167.1)">8</text>
<text x="91.4" y="162.3">17</text>
</g>
<g font-size="1.8" fill="#725600">
<text x="146.1" y="168.5">MISO</text>
<text x="146.1" y="172.3">MOSI</text>
<text x="141.5" y="179.9">~CAN1_CS</text>
<text x="147" y="176.1">SCK</text>
<text x="141.5" y="183.7">~CAN2_CS</text>
<text x="141.1" y="187.6">~CAN1_INT</text>
<text x="141.1" y="191.4">~CAN2_INT</text>
</g>
<g font-size="1.1" fill="#a90000">
<text x="25.5" y="75.9">3</text>
<text x="27.7" y="74.5" transform="rotate(-90 27.7 74.5)">4</text>
<text x="29.3" y="75.9">1</text>
<text x="27.7" y="78.9" transform="rotate(-90 27.7 78.9)">2</text>
<text x="25.5" y="154.7">3</text>
<text x="27.7" y="153.2" transform="rotate(-90 27.7 153.2)">4</text>
<text x="29.3" y="154.7">1</text>
<text x="27.7" y="157.7" transform="rotate(-90 27.7 157.7)">2</text>
</g>
</svg>
